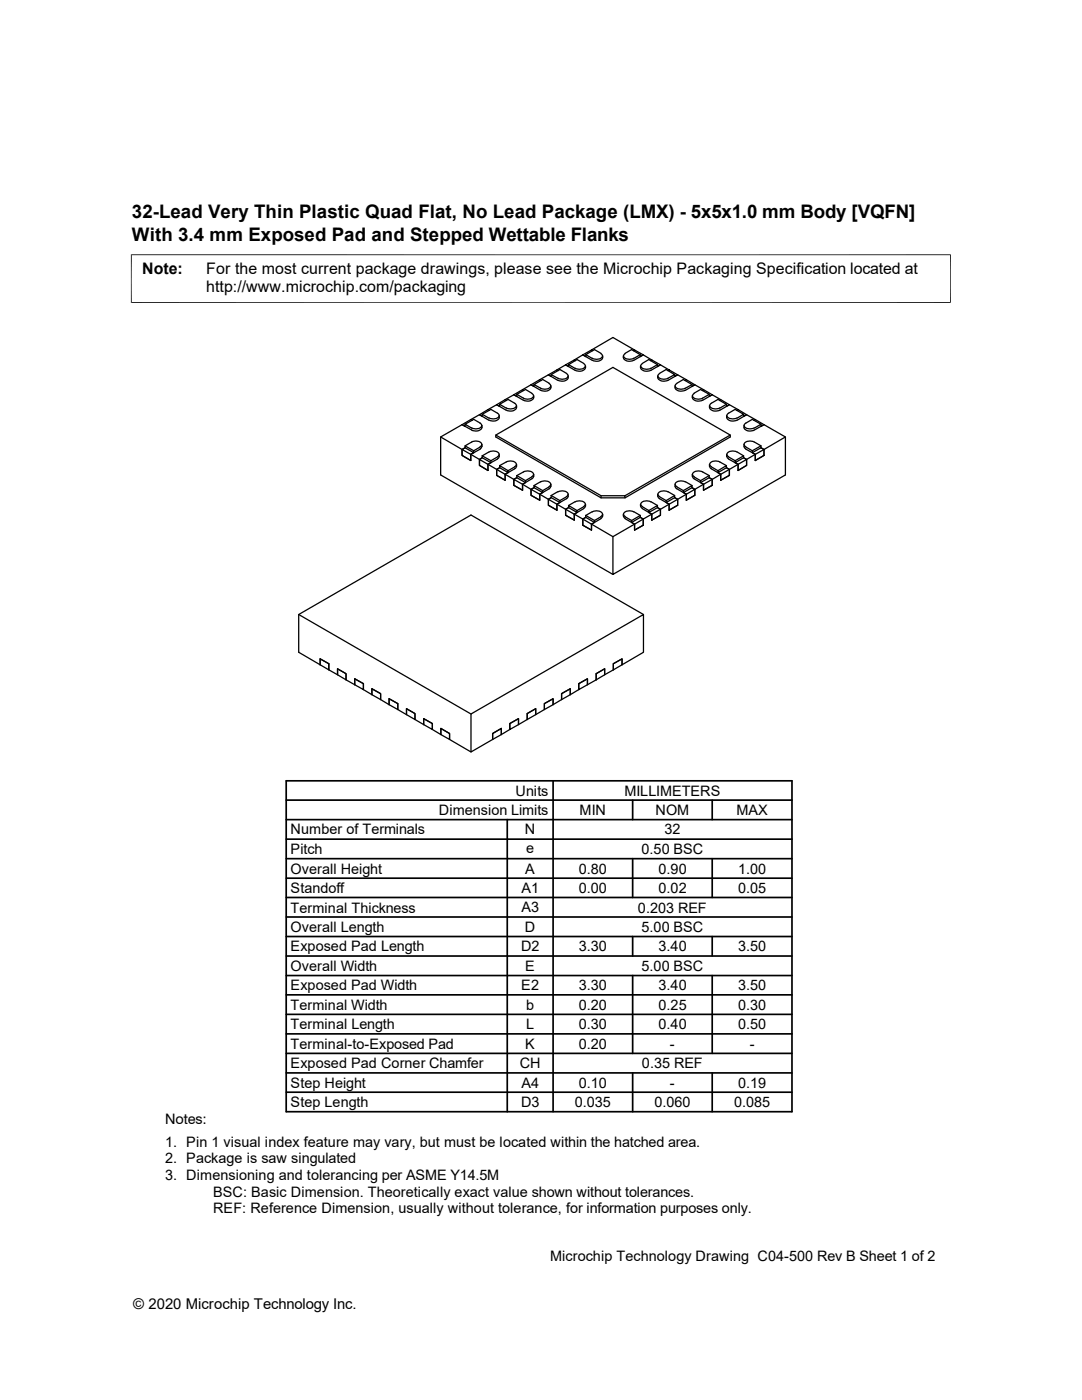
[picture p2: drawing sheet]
<svg xmlns="http://www.w3.org/2000/svg" width="216mm" height="279mm" viewBox="0 0 216 279" stroke-linecap="round" stroke-linejoin="round" font-family="sans-serif">
<g fill="none" stroke="#000" stroke-width=".25">
<path d="M102.5 78.8l-1.7 1 .2 .1-.2-.1-1.7 1M102.5 78.8l1.9 1a1.39 1.39 0 0 0 2.1-.4M106 76.8l-1.7 1 .2 .1-.2-.1-1.8 1M106 76.8l1.9 1.1a1.39 1.39 0 0 0 2-.5M106.1 78.5l-1.2-.8-1.8 1v.4l-.6-.3M106.1 78.5l.2 .2a.56 .56 0 0 1 .1 .6 .56 .56 0 0 1-.5 .3h-1.2l-1.6-.9M106.5 79v.4M106.6 76.8v.3l-.6-.3M109.4 74.8l-1.7 1 .2 .1-.2-.1-1.7 1M109.4 74.8l.6 .3v-.3l1.7-1.1 1.3 .8a.64 .64 0 0 1 .3 .8 .64 .64 0 0 1-.8 .3l-1.2-.1M109.4 74.8l1.9 1.1M109.6 76.5l-1.3-.8-1.7 1.1 1.3 .7a1.5 1.5 0 0 0 2-.5l-.3-.5"/>
<path d="M109.9 77v.4M110 74.8l1.3 .7M112.9 72.8l-1.8 1 .3 .2-.3-.2-1.7 1M112.9 72.8l1.9 1.1M113.4 75a1.07 1.07 0 0 1-1.6 1l-.5-.1M113.5 72.8v.4l-.6-.4M116.3 70.8l-1.7 1 .2 .2-.2-.2-1.7 1M116.3 70.8l1.9 1.1M116.5 72.5l-1.4-.7-1.6 1 1.3 .7M116.5 72.6l.1 .1a.56 .56 0 0 1 .1 .6 .56 .56 0 0 1-.5 .3l-.6 .1-.8-.2M116.8 73.4a1.39 1.39 0 0 1-2 .5M116.8 73v.4"/>
<path d="M116.9 70.8l1.3 .7M119.9 70.6l.2 .1a.56 .56 0 0 1 .1 .6 .56 .56 0 0 1-.6 .3l-.6 .1-.8-.2M119.9 70.5l-1.3-.7-1.7 1v.4l-.6-.4M120.2 71.4a1.39 1.39 0 0 1-2 .5M120.3 71v.4M124.4 71v.4M124.4 71.4a1.39 1.39 0 0 0 2 .5M124.7 70.5l1.3-.7 1.8 1v.4l.6-.4-1.8-.9-.2 .1 .2-.1-4.3-2.5-4.3 2.5 .3 .1-.3-.1-1.7 .9M124.8 70.6l-.2 .1a.56 .56 0 0 0-.1 .6 .56 .56 0 0 0 .5 .3l.6 .1 .8-.2M126.4 71.9l2-1.1 1.6 1-.2 .2 .2-.2 1.8 1-.6 .4v-.4l-1.7-1-1.3 .7M127.8 70.8l-1.4 .7M127.8 73v.4"/>
<path d="M127.8 73.4a1.39 1.39 0 0 0 2.1 .5M128.2 72.6l-.2 .1a.56 .56 0 0 0-.1 .6 .56 .56 0 0 0 .5 .3l.6 .1 .9-.2M131.2 72.8l-1.3 .7M131.2 75v.4M131.3 75.4a1.39 1.39 0 0 0 2 .5M131.4 74.7l1.5-1 1.7 1.1-1.3 .7a1.5 1.5 0 0 1-2-.5zM133.5 73.8l-.2 .2M133.5 73.8l1.7 1M133.5 73.8l-1.7-1-1.9 1.1M134.6 74.8v.3l.6-.3M134.7 77a1.07 1.07 0 0 0 1.6 1l.4-.1M135 76.5l-.1 .2a.56 .56 0 0 0-.1 .6 .56 .56 0 0 0 .5 .3l.6 .1 .8-.2"/>
<path d="M135.2 74.8l1.7 1-.2 .1 .2-.1 1.7 1-.5 .3v-.3l-1.7-1.1-1.4 .8M135.2 74.8l-1.9 1.1M138.1 76.8l-1.3 .7M138.1 79v.4M138.5 78.5l1.3-.8 1.7 1-1.3 .8a1.5 1.5 0 0 1-2-.5l.3-.5M140.4 77.8l-.3 .1M140.4 77.8l1.7 1M140.4 77.8l-1.8-1-1.8 1.1M141.5 78.7v.4l.6-.3M142.1 78.8l1.7 1-.2 .1 .2-.1 1.7 1-.6 .3v-.4l-1.6-1-1.5 .9a.56 .56 0 0 0-.1 .6 .56 .56 0 0 0 .5 .3l.6 .1 .8-.2M142.1 78.8l-1.9 1a1.39 1.39 0 0 1-2-.4M87.9 87.2l4.3 2.5v1.2l1.7 1v-1.2"/>
<path d="M92.2 84.8l1.9 1a1.39 1.39 0 0 0 2-.5M92.2 84.8l-4.3 2.4v7.6l34.4 19.8M92.8 89l1.3-.8a1.5 1.5 0 0 1 2 .5l-.3 .5M92.8 84.7v.4l-.6-.3M93.9 90.7l1.8 1 .5-.3v-.4M94.5 90.3v-.3l-1.7-1v.4l1.7 .9-.6 .4M95.7 82.8l-1.8 .9 .3 .2-.3-.2-1.7 1.1M95.7 82.8l.5 .3v-.4l1.8-1 1.4 .9a.56 .56 0 0 1 .1 .6 .56 .56 0 0 1-.5 .3l-.6 .1-.8-.2M95.7 82.8l1.8 1.1M95.8 84.5l.2 .1a.56 .56 0 0 1 .1 .6 .56 .56 0 0 1-.6 .3l-.5 .1-.9-.2M95.8 89.6l-1.9 1.1v1.2l-1.7-1v-1.2l.6-.3-.6 .3 1.7 1M95.8 84.5l-1.3-.8-1.7 1 1.3 .7"/>
<path d="M95.8 89.2l-1.3 .8M96.1 89.1l-.3 .5M96.2 84.9v.4M96.2 88.7v.4M96.2 91l1.8 .9 1.3-.7M96.2 82.7l1.3 .7M97.4 93.9l-1.7-1v-1.2l3.4 2v1.2l1.7 .9v-1.1M97.5 90.2l-1.3 .8M97.6 90.2a1.5 1.5 0 0 1 2 .5l-.3 .4M98 92.3l-.6 .4v1.2M98 92.3l-1.8-.9-.5 .3v1.2l1.7 1M98 91.9v.4"/>
<path d="M98.9 86.8l23.4-13.5 23.4 13.5v.4l-21 12.2h-4.8l-21-12.2zM98.9 86.8l21 12.1v.5M99.1 80.8l-1.7 .9 .2 .2-.2-.2-1.7 1.1M99.1 80.8l1.9 1.1M99.6 82.9a1.08 1.08 0 0 1-1.6 1.1l-.4-.2M99.6 90.7v.4l-.2 .4-2 1.2v1.2M99.7 80.7v.4l-.6-.3M99.7 92.9l1.3-.7a1.5 1.5 0 0 1 2 .5l-.3 .4M100.8 94.7l1.7 1 .6-.4v-.4M101 81.4a1.5 1.5 0 0 0 2-.5l-.3-.4-1.3-.8-1.7 1 1.3 .7M101.4 94.3v-.4l-1.7-1v.4l1.7 1-.6 .4M102.7 93.2l-1.3 .7"/>
<path d="M103.1 92.7l-.3 .8-2 1.2v1.1l-1.7-.9v-1.2l.6-.4-.6 .4 1.7 1M103.1 80.9a1.26 1.26 0 0 1-.8 1.1 1.26 1.26 0 0 1-1.3-.2M103.1 94.9l1.8 1 1.2-.7M103.1 94.9l1.3-.7a1.5 1.5 0 0 1 2.1 .5l-.4 .4M104.3 97.8l-1.8-.9v-1.2l3.5 2v1.1l1.7 1v-1.2M104.9 96.3l-.6 .3v1.2M104.9 96.3l-1.8-1-.6 .4v1.2l1.8 .9M104.9 95.9v.4M106.5 95.1l-.2 .4-2 1.1v1.2M106.5 94.7v.4M107.7 98.6l1.7 1.1 .6-.4v-.4M107.9 96.2a1.5 1.5 0 0 1 2 .4l-.3 .5"/>
<path d="M107.9 96.1l-1.3 .8M108.3 98.3v-.4l-1.7-1v.4l1.7 1-.6 .3M109.6 97.5l-1.9 1.1v1.2l-1.7-1v-1.1l.6-.4-.6 .4 1.7 .9M109.6 97.2l-1.3 .7M109.9 97.1l-.3 .4M109.9 96.6v.5M111.3 98.1l-1.3 .8M111.3 98.2a1.5 1.5 0 0 1 2.1 .4l-.4 .5-1.3 .8-1.7-1M111.7 99.9v.4M113.4 98.6v.5l-.2 .3-2.1 1.2v1.2M119.9 98.9h4.8v.5M131.2 98.6v.5"/>
<path d="M131.3 99.1l.2 .3 2 1.2v1.2M132.9 99.9v.4l.6 .3-1.7 1v1.2l-1.8 1M133.3 98.2a1.5 1.5 0 0 0-2 .4l.1 .4 1.5 .9 1.7-1M133.3 98.1l1.3 .8v.4M134.6 99.3l.6 .4v1.1l-1.7 1M134.6 99.3l-1.7 1M134.7 96.6v.5l.2 .4 2 1.1v1.2M135 97.2l1.4 .7 1.7-1v.4l.5 .4v1.1l-1.7 1M136.4 97.9v.4l1.7-1 .5 .4-1.7 .9-.5-.3M136.7 96.2a1.5 1.5 0 0 0-2 .4l.3 .5M136.8 96.1l1.3 .8M136.9 99.8v-1.2l-3.4 2v1.2"/>
<path d="M138.1 94.7v.4M138.2 95.1l.3 .4M138.5 95.5l1.9 1.1v1.2M138.5 95.1l-.2-.1a.56 .56 0 0 1 0-.6 .56 .56 0 0 1 .5-.3h1.2l1.5 .8v.4M139.8 95.9v.4l.6 .3-1.8 1.1v1.1l-1.7 1M141.5 95.3l.6 .4v1.2l-1.7 .9M141.5 94.9l-1.7 1-1.3-.7M141.5 95.3l-1.7 1M141.6 80.9v.5M141.6 92.7v.4M141.6 81.4a1.39 1.39 0 0 0 2 .4M141.6 93.1l.2 .4 2 1.2v1.1"/>
<path d="M141.9 93.2l1.4 .7 1.6-1v.4l.6 .4v1.2l-1.7 .9M143.3 93.9v.4l1.6-1 .6 .4-1.7 1-.5-.4M143.8 95.8v-1.1l-3.4 1.9v1.2M144.9 92.9l-1.3-.7a1.5 1.5 0 0 0-2 .5l.3 .4M144.9 80.7l-1.3 .7M145 82.9a1.26 1.26 0 0 0 .8 1.1 1.26 1.26 0 0 0 1.3-.2M145 90.7l.1 .7 .3 .2 1.9 1.1v1.2M145.4 91.2l1.3 .7 1.7-.9v.4l.6 .3v1.2l-1.7 1M145.7 86.8l-21 12.1M146.7 91.9v.4l1.7-.9 .6 .3-1.7 1-.6-.4M147.1 90.2a1.5 1.5 0 0 0-2.1 .5l.4 .4M147.1 83.4a1.5 1.5 0 0 1-2.1-.5l.4-.4 1.3-.8 1.7 1-1.3 .7"/>
<path d="M147.1 90.2l1.3 .8M147.3 93.9v-1.2l-1.8 1v1.2l-1.7 .9M147.3 81.7l-.3 .2M147.3 81.7l1.7 1.1M147.3 81.7l-1.8-.9-1.9 1.1M148.4 82.7v.4l.6-.3M148.5 84.9a1.08 1.08 0 0 0 1.5 1.1l.5-.2M148.5 88.7v.7l.3 .2M148.8 89.6l1.9 1.1v1.2M149 82.8l-1.9 1.1M149 82.8l1.7 .9M150.1 90v.3l.6 .4-1.7 1v1.2l-1.7 1"/>
<path d="M150.5 88.2a1.5 1.5 0 0 0-2 .5l.3 .5M150.5 85.4a1.5 1.5 0 0 1-2-.5l.3-.4 1.3-.8 1.7 1-1.3 .7M150.5 88.2l1.3 .8v.4M150.7 83.7l-.2 .2M150.7 83.7l1.7 1.1M151.8 89.4l.6 .3v1.2l-1.7 1M151.8 89l-1.7 1-1.3-.8M151.8 84.7v.4l.6-.3M151.8 89.4l-1.7 .9M152.4 84.8l4.3 2.4v7.6l-34.4 19.8v-7.5l4.3-2.5-.6-.3v-.4M152.4 84.8l-1.9 1M156.7 87.2l-6 3.5v1.2"/>
<path d="M111.1 101.8l-1.7-1v-1.1l3.5 1.9v1.2l1.7 1v-1.2M111.7 100.3l-.6 .3v1.2M111.7 100.3l-1.7-1-.6 .4v1.1l1.7 1M114.6 102.6l1.7 1 .6-.3v-.4M114.8 100.2a1.5 1.5 0 0 1 2 .4l-.2 .4-1.5 .9M114.8 100.1l-1.3 .8M115.1 102.3v-.4l-1.6-1v.4l1.6 1-.5 .3M116.5 101.5l-1.9 1.1v1.2l-1.7-1v-1.2l.6-.3-.6 .3 1.7 1M116.8 101l-.3 .5M116.8 100.6v.4M116.9 102.9l1.7 1 1.3-.8M118 105.8l-1.7-1v-1.2l6 3.5"/>
<path d="M118.2 102.2a1.5 1.5 0 0 1 2 .4l-.3 .5M118.2 102.1l-1.3 .8M118.6 104.3l-.6 .3v1.2M118.6 104.3l-1.7-1-.6 .3v1.2l1.7 1M118.6 103.9v.4M119.9 103.5l-1.9 1.1v1.2M120.2 103l-.3 .5M120.3 102.6v.4M124.4 102.6v.4M124.4 103l.4 .5M124.7 103.5l1.9 1.1v1.2M126.4 102.2a1.5 1.5 0 0 0-2 .4l.4 .5"/>
<path d="M126.4 102.1l1.4 .8v.4M127.8 103.3l.6 .3v1.2l-1.8 1M127.8 102.9l-1.8 1-1.3-.8M127.8 103.3l-1.8 1M127.8 100.6v.4M127.8 101l.4 .5M128.2 101.5l1.8 1.1v1.2M129.5 101.9v.4l1.7-1 .6 .3-1.8 1-.5-.3M129.9 100.2a1.5 1.5 0 0 0-2.1 .4l.4 .5 1.3 .8 1.7-1v.4l.6 .3v1.2l-1.8 1M129.9 100.1l1.3 .8M130 103.8v-1.2l-3.4 2v1.2M59.6 122.6l34.4 19.9"/>
<path d="M63.9 131.5l1.7 1v1.2l-1.7-1zM63.9 132.7v-1.2l1.7 1v1.2l1.8 1v-1.2l1.6 1v1.2l1.8 1M67.4 133.5l1.6 1v1.2l-1.6-1zM70.8 135.5l1.7 .9v1.2l-1.7-.9zM70.8 136.7v-1.2l1.7 .9v1.2l1.7 1v-1.1l1.7 .9v1.2l1.7 1M74.2 137.5l1.7 .9v1.2l-1.7-1zM77.6 139.4l1.8 1v1.2l-1.8-1zM112.1 138.4l1.7-.9v1.1l-1.7 1zM112.1 139.6l-1.7 1v-1.2l-1.8 1v1.2l-1.7 1v-1.2l-1.7 1v1.2M115.5 136.4l1.7-.9v1.2l-1.7 .9zM119 134.5l1.6-1v1.2l-1.6 1zM119 135.7v-1.2l1.6-1v1.2l1.8-1v-1.2l1.7-1v1.2l4.3-2.5v-7.6l-34.4 19.9v7.6l4.3-2.5"/>
<path d="M119 135.7l-1.8 1v-1.2l-1.7 .9v1.2l-1.7 1v-1.1l-1.7 .9v1.2M122.4 132.5l1.7-1v1.2l-1.7 1zM128.4 122.6l-34.4-19.8-34.4 19.8v7.6l4.3 2.5M77.6 140.6v-1.2l1.8 1v1.2l1.7 1v-1.2l1.7 1v1.2l1.7 1M81.1 141.4l1.7 1v1.2l-1.7-1zM84.5 143.4l1.8 1v1.2l-1.8-1zM84.5 144.6v-1.2l1.8 1v1.2l1.7 1v-1.2l1.7 1v1.2l4.3 2.5M88 145.4l1.7 1v1.2l-1.7-1zM98.3 146.4l1.7-1v1.2l-1.7 1zM101.7 144.4l1.8-1v1.2l-1.8 1zM105.2 142.4l1.7-1v1.2l-1.7 1zM105.2 143.6l-1.7 1v-1.2l-1.8 1v1.2l-1.7 1v-1.2l-1.7 1v1.2"/>
<path d="M108.6 140.4l1.8-1v1.2l-1.8 1z"/>
</g>
<path d="M26.1 50.8h163.6M26.2 50.8v9.7M189.7 50.8v9.7M26.1 60.4h163.6" fill="none" stroke="#000" stroke-width=".2"/>
<g fill="none" stroke="#000" stroke-width=".34">
<path d="M57.1 159.7h100.9M57.1 155.8h100.9v66.1h-100.9zM110.4 155.8v66.1M126.2 159.7v3.9M142.1 159.7v3.9M57.1 175.3h100.9M57.1 171.4h100.9M57.1 167.5h100.9M57.1 163.6h100.9M57.1 179.1h100.9M101.2 163.6v58.3M126.2 171.4v7.7"/>
<path d="M142.1 171.4v7.7M57.1 186.9h100.9M57.1 183h100.9M57.1 194.7h100.9M57.1 190.8h100.9M57.1 198.5h100.9M126.2 186.9v3.9M126.2 194.7v15.5M142.1 186.9v3.9M142.1 194.7v15.5M57.1 202.4h100.9M57.1 206.3h100.9"/>
<path d="M57.1 214.1h100.9M57.1 210.2h100.9M57.1 218h100.9M126.2 214.1v7.8M142.1 214.1v7.8"/>
</g>
<g font-size="3.7">
<text x="26.3" y="43.5">32-Lead Very Thin Plastic Quad Flat, No Lead Package (LMX) - 5x5x1.0 mm Body [VQFN]</text>
<text x="26.3" y="48">With 3.4 mm Exposed Pad and Stepped Wettable Flanks</text>
</g>
<g font-size="3.2">
<text x="28.4" y="54.6">Note:</text>
<text x="41.1" y="54.6">For the most current package drawings, please see the Microchip Packaging Specification located at</text>
<text x="41.1" y="58.3">http://www.microchip.com/packaging</text>
</g>
<text font-size="3" x="26.6" y="261.3">© 2020 Microchip Technology Inc.</text>
<g font-size="2.9">
<text x="102.9" y="158.8">Units</text>
<text x="124.6" y="158.8">MILLIMETERS</text>
<text x="58" y="166.5">Number of Terminals</text>
<text x="87.5" y="162.7">Dimension Limits</text>
<text x="104.7" y="166.5">N</text>
<text x="115.7" y="162.7">MIN</text>
<text x="130.8" y="162.7">NOM</text>
<text x="132.6" y="166.5">32</text>
<text x="146.9" y="162.7">MAX</text>
<text x="58" y="170.4">Pitch</text>
<text x="105" y="170.2">e</text>
<text x="128" y="170.4">0.50 BSC</text>
<text x="58" y="174.3">Overall Height</text>
<text x="58" y="178.2">Standoff</text>
<text x="104.1" y="178.2">A1</text>
<text x="104.8" y="174.3">A</text>
<text x="115.5" y="174.3">0.80</text>
<text x="115.5" y="178.2">0.00</text>
<text x="131.4" y="174.3">0.90</text>
<text x="131.4" y="178.2">0.02</text>
<text x="147.3" y="174.3">1.00</text>
<text x="147.3" y="178.2">0.05</text>
<text x="58" y="182.1">Terminal Thickness</text>
<text x="58" y="186">Overall Length</text>
<text x="104.1" y="182.1">A3</text>
<text x="104.7" y="186">D</text>
<text x="127.3" y="182.1">0.203 REF</text>
<text x="128" y="186">5.00 BSC</text>
<text x="58" y="189.9">Exposed Pad Length</text>
<text x="104" y="189.9">D2</text>
<text x="115.5" y="189.9">3.30</text>
<text x="131.4" y="189.9">3.40</text>
<text x="147.3" y="189.9">3.50</text>
<text x="58" y="193.8">Overall Width</text>
<text x="58" y="197.7">Exposed Pad Width</text>
<text x="104" y="197.7">E2</text>
<text x="104.8" y="193.8">E</text>
<text x="115.5" y="197.7">3.30</text>
<text x="128" y="193.8">5.00 BSC</text>
<text x="131.4" y="197.7">3.40</text>
<text x="147.3" y="197.7">3.50</text>
<text x="58" y="201.5">Terminal Width</text>
<text x="105" y="201.5">b</text>
<text x="115.5" y="201.5">0.20</text>
<text x="131.4" y="201.5">0.25</text>
<text x="147.3" y="201.5">0.30</text>
<text x="58" y="205.4">Terminal Length</text>
<text x="58" y="209.3">Terminal-to-Exposed Pad</text>
<text x="104.8" y="209.3">K</text>
<text x="105" y="205.4">L</text>
<text x="115.5" y="205.4">0.30</text>
<text x="115.5" y="209.3">0.20</text>
<text x="131.4" y="205.4">0.40</text>
<text x="133.7" y="209.3">-</text>
<text x="147.3" y="205.4">0.50</text>
<text x="149.6" y="209.3">-</text>
<text x="58" y="213.2">Exposed Pad Corner Chamfer</text>
<text x="103.7" y="213.2">CH</text>
<text x="128.1" y="213.2">0.35 REF</text>
<text x="58" y="217.1">Step Height</text>
<text x="58" y="221">Step Length</text>
<text x="104" y="220.9">D3</text>
<text x="104.1" y="217.1">A4</text>
<text x="114.7" y="221">0.035</text>
<text x="115.5" y="217.1">0.10</text>
<text x="130.6" y="221">0.060</text>
<text x="133.7" y="217.1">-</text>
<text x="146.5" y="221">0.085</text>
<text x="147.3" y="217.1">0.19</text>
<text x="32.9" y="224.3">Notes:</text>
<text x="32.9" y="228.9">1. Pin 1 visual index feature may vary, but must be located within the hatched area.</text>
<text x="32.9" y="232.2">2. Package is saw singulated</text>
<text x="32.9" y="235.5">3. Dimensioning and tolerancing per ASME Y14.5M</text>
<text x="42.5" y="238.8">BSC: Basic Dimension. Theoretically exact value shown without tolerances.</text>
<text x="42.5" y="242.1">REF: Reference Dimension, usually without tolerance, for information purposes only.</text>
<text x="109.8" y="251.6">Microchip Technology Drawing C04-500 Rev B Sheet 1 of 2</text>
</g>
</svg>
